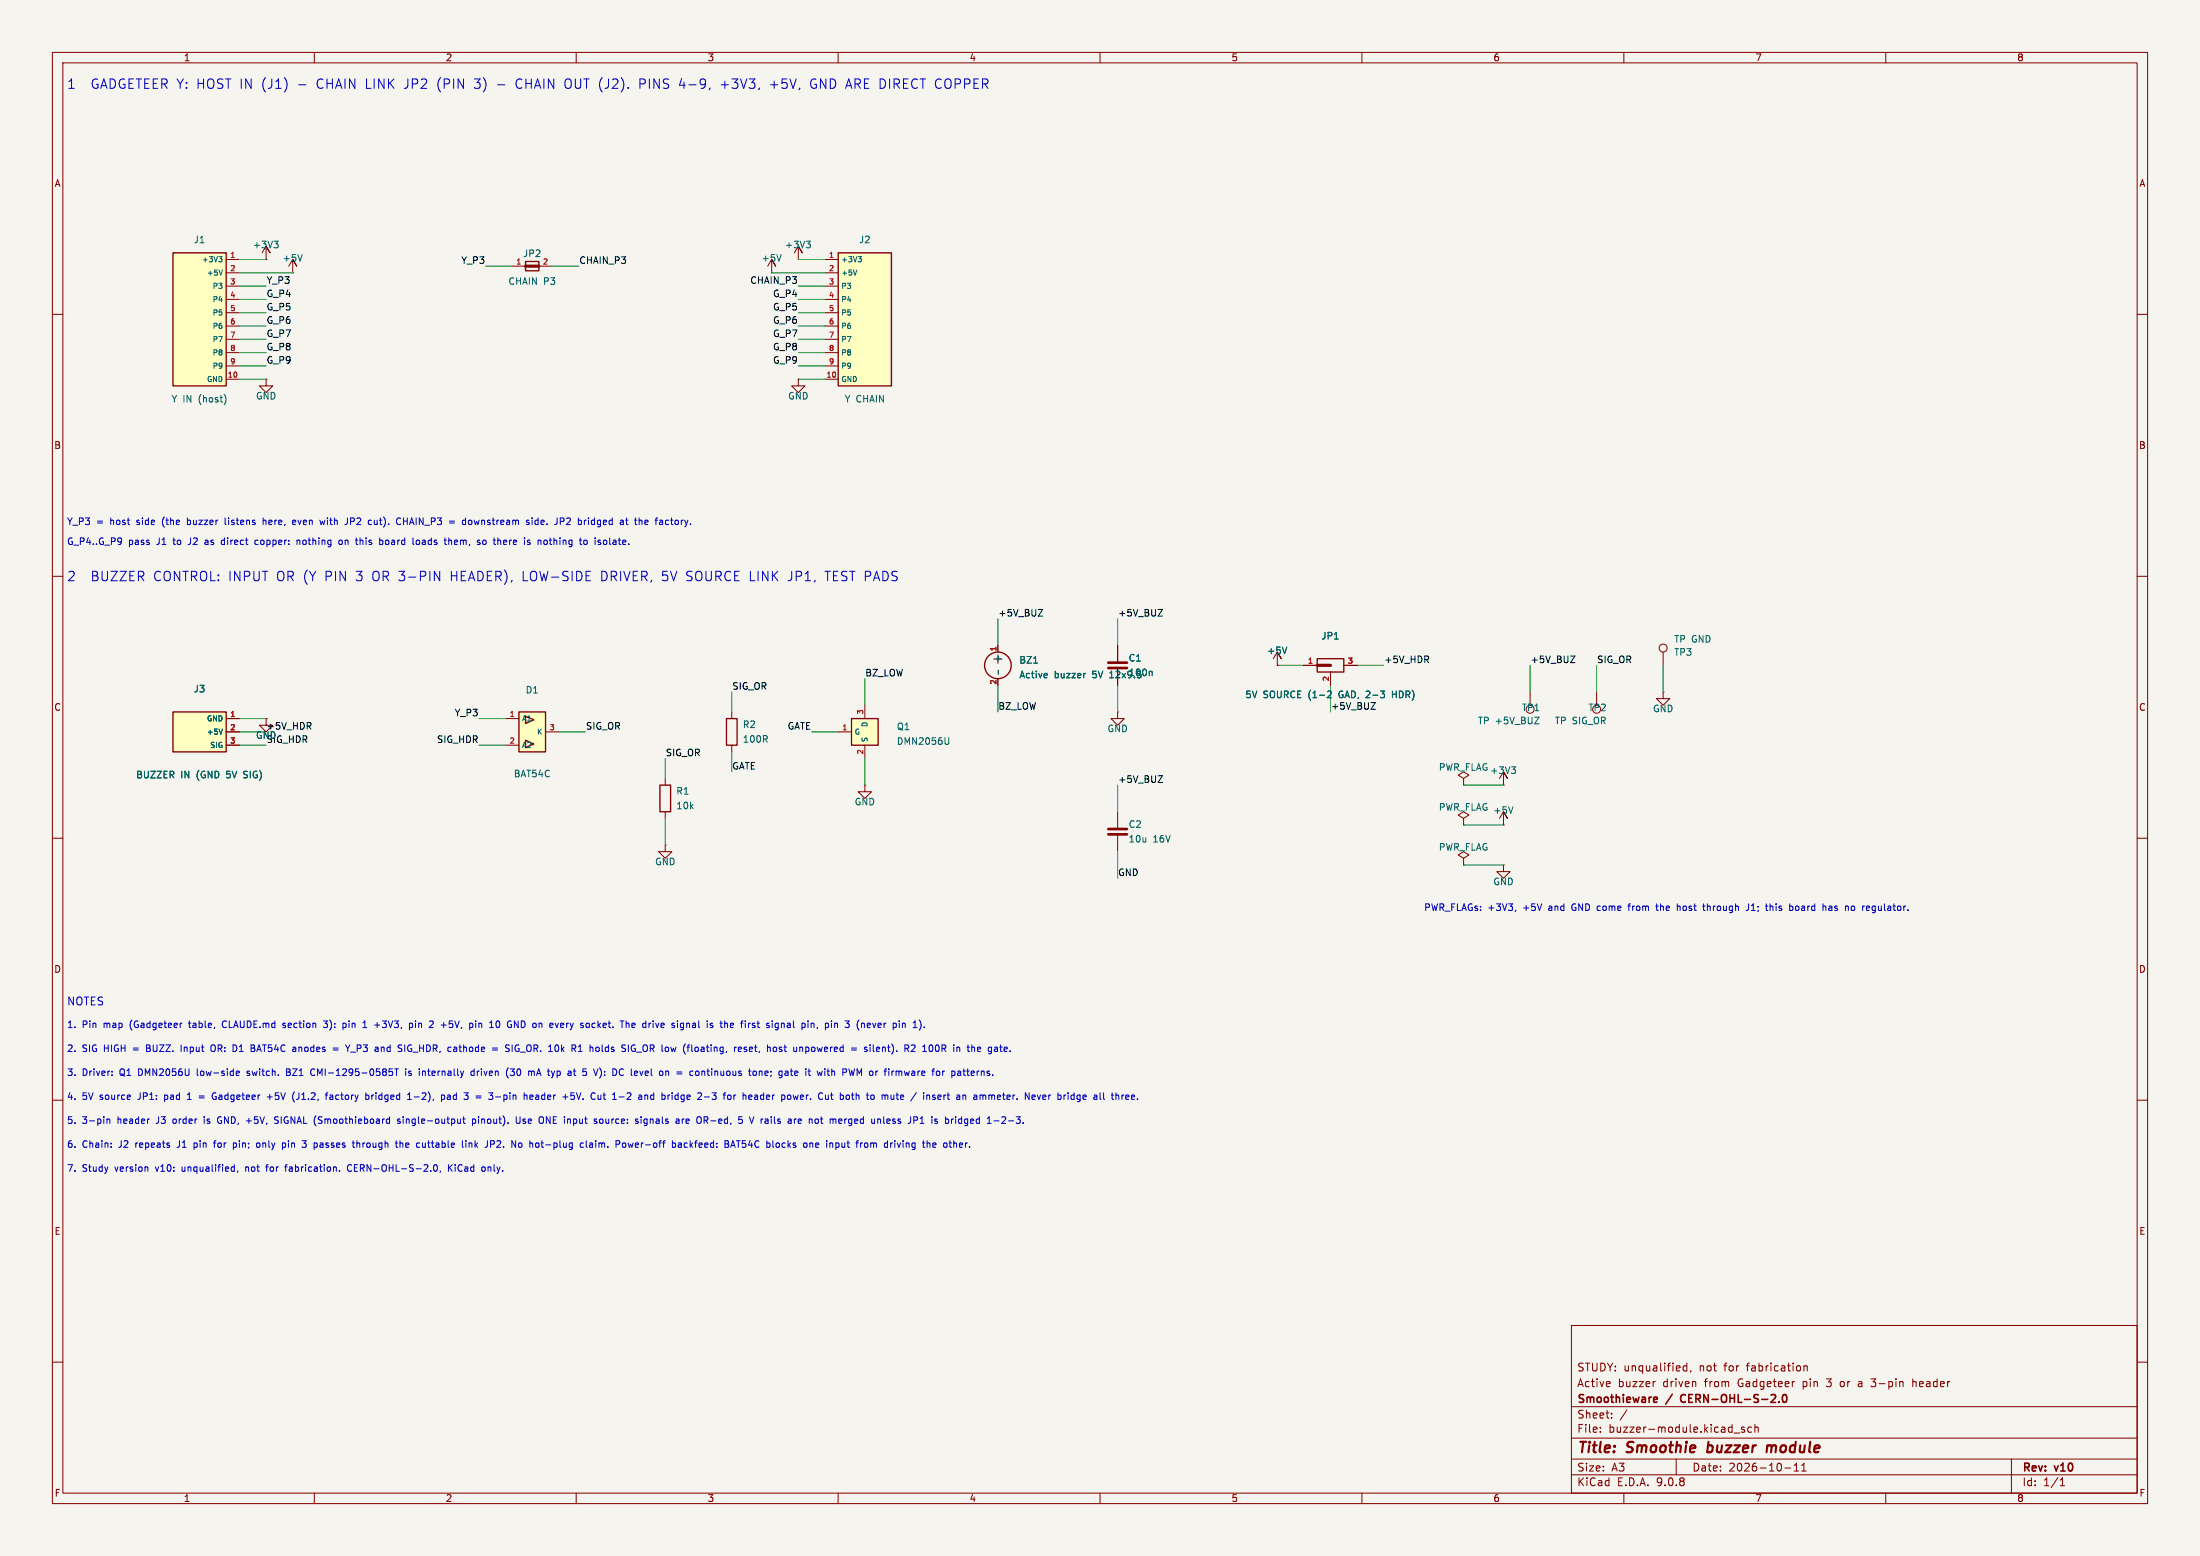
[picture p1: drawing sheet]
<svg xmlns="http://www.w3.org/2000/svg" width="420mm" height="297mm" viewBox="0 0 420 297" stroke-linecap="round" stroke-linejoin="round" font-family="sans-serif">
<path d="M0 0h420v297h-420z" fill="#f5f4ef" stroke="#f5f4ef" stroke-width=".19"/>
<g fill="none" stroke="#840000" stroke-width=".19">
<path d="M10 10h400v277h-400zM12 12h396v273h-396zM60 10v2M110 10v2M160 10v2M210 10v2M260 10v2M310 10v2M360 10v2M146.6 50.8l.7-1.3 .8 1.3-.8-1.3v2.6M147.3 52.1h.1M10 60h2"/>
<path d="M50.8 72.4v1.3h1.3l-1.3 1.2-1.3-1.2h1.3M50.8 72.4h.1M152.4 72.4v1.3h1.3l-1.3 1.2-1.3-1.2h1.3M152.4 72.4h.1M408 60h2M10 110h2M408 110h2M213.4 123.2v3.3M213.4 127.5v3.3M10 160h2M408 160h2M10 210h2"/>
<path d="M408 210h2M300 253h108v32h-108zM10 260h2M300 278.5h108M300 274.5h108M300 268.5h108M305.5 273.2v.2M305.5 272.5v.1M307.3 263.8l.1 .2-.7 .2M307.7 270.5v.2M307.7 269.8v.1M310.6 269.1l-1.3 1.9"/>
<path d="M316 263.7l-.3 .1M320 278.5v3M322 260.2v1.5M322 260.8l-.4-.1-.3 .3 .1 .6h.6M322.8 261.6l-.1 .3M331 273.5h1.2M333 272.5l-.3-.1-.3 .2 .1 .2 .5 .2v.3h-.6M334.4 272.5l-.5-.1-.2 .3 .1 .6h.6M335 272.5l.2-.1 .4 .1 .1 .9M335 271.9v1.5M342.5 279.7l.4-.4v1.5M343.9 279.7l.5-.4v1.5"/>
<path d="M344.4 260.7v1M344.4 260.8l.2-.1 .3 .1 .1 .9M351.4 263.8v.7M355.2 263.7l-.4 .1M355.3 264.1h-.4a.29 .29 0 0 0-.2 .3 .29 .29 0 0 0 .2 .3h.4M357.2 263.2h.9l-.5 .6h.2M357.4 264.7h.4M365.2 263.2v1.5M365.7 263.8l-.3-.1-.2 .1M384 278.5v6.5M408 260h2M60 285v2"/>
<path d="M110 285v2M160 285v2M210 285v2M260 285v2M300 281.5h108M310 285v2M340.7 280.2h1.2M342.5 280.8h.9M343.9 280.8h.9M360 285v2M393.3 283.6h.9M393.3 282.5l.4-.4v1.5"/>
</g>
<path d="M325.9 277.1l.2 .1M326.2 275.2l-.3 2M337.4 275.9l-.2 1.3M338.2 276a.57 .57 0 0 0-.8 .1M338.2 276.2l-.1 1" fill="none" stroke="#840000" stroke-width=".4"/>
<path d="M315.9 266.7l.4 .1 .1 .2-.7 .2M316.3 267.6l-.4 .1M321 266.4l-.2 .4 .2 .7M338 267.7h1M338.9 266.3v.5M339.6 267.5v.2M340.4 266.3l.2-.1a.8 .8 0 0 1 .5 .7 .8 .8 0 0 1-.5 .8l-.2-.2-.1-.4z" fill="none" stroke="#840000" stroke-width=".3"/>
<path d="M211.6 126.5h3.5M211.6 127.5h3.5" fill="none" stroke="#840000" stroke-width=".51"/>
<path d="M149.1 48.6l-.4 1.2M219.8 128.1l.1 .2v.7" fill="none" stroke="#006464" stroke-width=".19"/>
<path d="M33 135.9h10.2v7.6h-10.2z" fill="#ffffc2"/>
<path d="M33 135.9h10.2v7.6h-10.2z" fill="none" stroke="#840000" stroke-width=".25"/>
<path d="M43.2 137.2h2.5M43.2 139.7h2.5M50.8 137.2v1.2h1.3l-1.3 1.3-1.3-1.3h1.3M50.8 137.2h.1M43.2 142.2h2.5" fill="none" stroke="#840000" stroke-width=".19"/>
<path d="M42.5 139.2l-.4 1" fill="none" stroke="#006464" stroke-width=".19"/>
<path d="M99.1 135.9h5v7.6h-5z" fill="#ffffc2"/>
<path d="M99.1 135.9h5v7.6h-5zM100.3 136.7l1.6 .7-1.6 .7zM138.7 137.2h2v5h-2zM100.3 141.3l1.6 .7-1.6 .7zM126 149.9h2v5h-2z" fill="none" stroke="#840000" stroke-width=".25"/>
<path d="M96.5 137.2h2.6M104.1 139.7h2.6M139.7 135.9v1.3M96.5 142.2h2.6M127 148.6v1.3M127 154.9v1.3M139.7 142.2v1.3M165.1 149.9v1.2h1.3l-1.3 1.3-1.3-1.3h1.3M165.1 149.9h.1M127 161.3v1.3h1.3l-1.3 1.2-1.3-1.2h1.3M127 161.3h.1" fill="none" stroke="#840000" stroke-width=".19"/>
<path d="M162.6 137.2h5v5h-5z" fill="#ffffc2"/>
<path d="M162.6 137.2h5v5h-5z" fill="none" stroke="#840000" stroke-width=".25"/>
<path d="M160 139.7h2.6M165.1 134.6v2.6M213.4 135.9v1.3h1.2l-1.2 1.2-1.3-1.2h1.3M213.4 135.9h.1M165.1 142.2v2.6M213.4 154.9v3.3M213.4 159.3v3.3" fill="none" stroke="#840000" stroke-width=".19"/>
<path d="M181.1 140.8v1l-.1 .2-.4 .1" fill="none" stroke="#006464" stroke-width=".19"/>
<path d="M211.6 158.2h3.5M211.6 159.3h3.5" fill="none" stroke="#840000" stroke-width=".51"/>
<path d="M33 48.3h10.2v25.4h-10.2z" fill="#ffffc2"/>
<g fill="none" stroke="#840000" stroke-width=".25">
<path d="M33 48.3h10.2v25.4h-10.2zM100.3 49.9h2.6v1.8h-2.6zM251.5 125.7h5v2.6h-5z"/>
<circle cx="190.5" cy="127" r="2.54"/>
</g>
<g fill="none" stroke="#840000" stroke-width=".19">
<path d="M43.2 49.5h2.5M43.2 52.1h2.5M43.2 54.6h2.5M43.2 57.2h2.5M43.2 59.7h2.5M50 48.3l.8-1.3 .8 1.3-.8-1.3v2.5M50.8 49.5h.1M55.1 50.8l.8-1.3 .7 1.3-.7-1.3v2.6M55.9 52.1h.1M97.8 50.8h2.5M102.9 50.8h2.5M151.6 48.3l.8-1.3 .8 1.3-.8-1.3v2.5"/>
<path d="M152.4 49.5h.1M43.2 62.2h2.5M43.2 64.8h2.5M43.2 67.3h2.5M43.2 69.9h2.5M43.2 72.4h2.5M190.5 123.2v1.3M190.5 129.5v1.3M243.1 125.7l.7-1.2 .8 1.2-.8-1.2v2.5M243.8 127h.1M248.9 127h2.6M254 128.3v2.5"/>
<path d="M256.5 127h2.6M292.1 132.1v2.5M304.8 132.1v2.5M317.5 132.1v1.3h1.3l-1.3 1.2-1.3-1.2h1.3M317.5 132.1h.1M317.5 124.5v2.5M279.4 156.2l1-.6-1-.7-1 .7 1 .6v1.3M279.4 157.5h.1M279.4 148.6l1-.6-1-.7-1 .7 1 .6v1.3M279.4 149.9h.1M286.3 156.2l.7-1.3 .8 1.3-.8-1.3v2.6M286.3 148.6l.7-1.3 .8 1.3-.8-1.3v2.6"/>
<path d="M287 157.5h.1M287 149.9h.1M279.4 163.8l1-.6-1-.6-1 .6 1 .6v1.3M279.4 165.1h.1M287 165.1v1.3h1.3l-1.3 1.2-1.3-1.2h1.3M287 165.1h.1"/>
<circle cx="317.5" cy="123.7" r=".76"/>
</g>
<g fill="none" stroke="#006464" stroke-width=".19">
<path d="M41.8 49h.6l-.4 .4 .3 .1 .1 .3-.2 .2h-.3M42.5 51.5l-.4 1M52.3 46h.8l-.4 .5M52.9 46.5l.2 .3v.3l-.2 .2M57.7 48.6l-.4 1.2M153.9 46h.8l-.4 .5M154.5 46.5l.2 .3v.3l-.2 .2M43 75.7l.1 .4-.1 .8M190.6 127.9v.8M197.3 126.6h.8M199.9 128.6v.2l-.6 .2M207.1 128.5h.2"/>
<path d="M245.7 123.5l-.5 1.3M253.5 132l.4-.1 .3 .4-.8 .9h.8M265.8 131.9v1.3M265.8 132.5h.7M293 136.9h.8l-.8 1.3h.8M288.5 146.4h.8l-.4 .5M288.8 154l-.4 1.3M289.1 146.9l.2 .2v.3l-.2 .2"/>
</g>
<path d="M189.7 125.8h1.6M190.5 125v1.6" fill="none" stroke="#840000" stroke-width=".2"/>
<path d="M100.3 50.8h2.6M251.5 127h2.5" fill="none" stroke="#840000" stroke-width=".6"/>
<path d="M160 48.3h10.2v25.4h-10.2z" fill="#ffffc2"/>
<path d="M160 48.3h10.2v25.4h-10.2z" fill="none" stroke="#840000" stroke-width=".25"/>
<g fill="none" stroke="#840000" stroke-width=".19">
<path d="M157.5 49.5h2.5M157.5 52.1h2.5M157.5 54.6h2.5M157.5 57.2h2.5M157.5 59.7h2.5M157.5 62.2h2.5M157.5 64.8h2.5M157.5 67.3h2.5M157.5 69.9h2.5M157.5 72.4h2.5M43.2 137.2h2.5M43.2 139.7h2.5"/>
<path d="M50.8 137.2h.1M190.5 123.2v1.3M190.5 129.5v1.3M213.4 123.2v3.3M213.4 127.5v3.3M243.8 127h.1M248.9 127h2.6M254 128.3v2.5M256.5 127h2.6M43.2 142.2h2.5"/>
</g>
<g fill="none" stroke="#006464" stroke-width=".19">
<path d="M163.6 51.5l-.4 1M163.8 49h.6l-.3 .4M164.2 49.4l.2 .2v.2l-.2 .2M42.5 139.2l-.4 1M190.6 127.9v.8M197.3 126.6h.8M199.9 128.6v.2l-.6 .2M207.1 128.5h.2M219.8 128.1l.1 .2v.7M245.7 123.5l-.5 1.3M253.5 132l.4-.1 .3 .4-.8 .9h.8M265.8 131.9v1.3"/>
<path d="M265.8 132.5h.7"/>
</g>
<path d="M198.2 116.3h.9l-.9 1.3h.9M221.1 116.3h.8l-.8 1.3h.8M58.9 138.6l.5 .6M59.3 138v.5M262.6 134.1l-.9 1.3h.9M272.3 125.9l.4 .6M272.7 125.3v.5M299.8 125.2h.9l-.9 1.3h.9M221.1 148.1h.8l-.8 1.2h.8" fill="none" stroke="#0f0f0f" stroke-width=".19"/>
<g fill="none" stroke="#009600" stroke-width=".19">
<path d="M45.7 52.1h10.2M45.7 49.5h5.1M45.7 59.7h5.1M45.7 57.2h5.1M45.7 54.6h5.1M92.7 50.8h5.1M105.4 50.8h5.1M147.3 52.1h10.2M152.4 49.5h5.1M152.4 59.7h5.1M152.4 57.2h5.1M152.4 54.6h5.1"/>
<path d="M45.7 62.2h5.1M45.7 64.8h5.1M45.7 72.4h5.1M45.7 67.3h5.1M45.7 69.9h5.1M152.4 62.2h5.1M152.4 64.8h5.1M152.4 72.4h5.1M152.4 67.3h5.1M152.4 69.9h5.1M190.5 118.1v5.1M213.4 118.1v5.1"/>
<path d="M45.7 139.7h5.1M45.7 137.2h5.1M91.4 137.2h5.1M106.7 139.7h5.1M139.7 132.1v3.8M154.9 139.7h5.1M165.1 129.5v5.1M190.5 130.8v5.1M213.4 130.8v5.1M243.8 127h5.1M254 130.8v5.1M259.1 127h5.1"/>
<path d="M292.1 127v5.1M304.8 127v5.1M317.5 127v5.1M45.7 142.2h5.1M91.4 142.2h5.1M127 144.8v3.8M127 156.2v5.1M139.7 143.5v3.8M165.1 144.8v5.1M213.4 149.9v5M279.4 157.5h7.6M279.4 149.9h7.6"/>
<path d="M213.4 162.6v5M279.4 165.1h7.6"/>
</g>
<g fill="none" stroke="#0000c2" stroke-width=".19">
<path d="M90.5 15.1h1.2M90.5 16.7l.1 .1M98.7 15.3l-.2 .5 .2 .8M122.2 16h.7M122.9 15.1h-.7v1.8M130.1 15l-.4 1.3h1.1M137.7 16.2h1.4M147.1 16.2h1.4M155.5 16.1h.4M155.6 15.1a.9 .9 0 0 0-.9 .8 .9 .9 0 0 0 .8 1l.3-.1M35.8 98.9v1.2M35.9 99.3h-.1"/>
<path d="M43 98.9v1.1l.2 .1M50.2 98.9v1.2M50.2 99.4l.4-.1 .2 .2M55.9 99.7l.6-.1-.1-.3h-.4l-.1 .2v.6h.5M62 99.3l-.2 .8-.3-.6-.2 .6M66.3 98.9v.9l-.2 .3M66.9 99.5h.5M67.4 98.9h-.5v1.2M71.5 99.3v.7l.3 .1M75.9 98.9l.6 .1M77 98.9v1.2M77 99.5h.8"/>
<path d="M88.9 98.9v1.2M89.5 99.3h.3l.3 .2-.1 .5-.2 .1h-.3M100.9 99.7l.1 .2-.1 .2M100.9 99.3h.1M101.6 98.9v.1M101.6 99.3v.8M102.7 99.3h-.3l-.3 .2 .1 .6h.5M107 98.9h.4l.3 .2-.1 .4h-.6M108.4 98.9l-.2 .1M108.8 99.4l-.7 .7h.8M112.9 99.4v.6M119.4 99.3h.5"/>
<path d="M121.1 99.3h.5M128 99.3h.5M128.2 98.9v1.1l.2 .1M35.8 100.1h.1M39.3 103.5l-.2 .1 .2 .3M39.3 103.1l-.1 .1M42.7 103.1l-.3 .1-.1 .1v.5l.4 .1M49.3 103.2l-.4-.1-.2 .2 .1 .6h.5M56.7 103.2l.2-.1 .3 .1v.7M56.7 103.1v.8M64.7 103.2l.2-.1 .4 .1 .1 .5-.2 .2h-.3l-.2-.1zM68 102.7v1.1"/>
<path d="M68.7 102.7v1.2M69.1 103.1l-.4 .1M72.9 103.1l.2 .2v.4l-.2 .2M73.8 103.1l-.2 .2v.4l.2 .2M76.5 100l-.6 .1M79.5 103.2l.2-.1 .3 .1 .1 .5-.1 .2h-.3l-.2-.1zM82.9 109l1 1.8v-1.8M85.7 103.2l.2-.1 .3 .1v.7M85.7 102.7v1.2M92.2 103.2l.2-.1 .3 .1 .1 .5-.1 .2h-.3l-.2-.1zM94.3 102.7v1.1M95 102.7v1.2"/>
<path d="M96.6 103.1l-.5 .2 .1 .6h.4M96.7 103.4l-.6 .1M104.8 103.1h.5M105 102.7v1.1l.3 .1M112 103.2v.6M115.3 109h-.4v1.8h.4M116.4 102.7v1.1l.2 .1M119.8 100.1h.1M151.1 110.6l-.5 .2M157.5 109h1M158 109v1.8M289.4 173.7l-.2 .3"/>
<path d="M310.8 172.9h.4M311.2 172.5l-.3 .2v1.1M316.1 172.9h.5M316.3 172.5v1.1l.3 .2M320.3 173h.4v.8M325 172.9h.5M325.3 173.7l.2 .1M325.9 172.5v1.3M326.1 172.9l-.2 .2M333.8 172.5l-.1 1.1-.4 .2M334.4 173.8h.7M334.6 172.7l-.2 .2"/>
<path d="M337.9 173.1l.4-.2 .2 .2M337.9 172.5v1.3M343.3 173l-.3-.1-.2 .3v.5l.2 .1 .3-.1M349.2 173h.5v.8M349.7 173.2l-.4 .1-.2 .2 .2 .3 .4-.1M353.6 172.9l.3 .1 .2 .2-.1 .5-.4 .1M357.5 174.2h.3M357.9 172.9l-.4 .1-.1 .2 .1 .5 .4 .1M34.6 199.4v1.3M34.8 195.3l-.3 .1M40.8 199.4a.43 .43 0 0 0-.5 .5v.4a.43 .43 0 0 0 .5 .4M42.7 194.9l-.3 .5 .3 .7"/>
<path d="M47.9 199.4l.6 .2 .1 .2-.2 .3M54 196.1h.3M54.3 195.3l-.3 .2v.2h.3M56.3 199.9l.2 .2v.6M61.7 196l.2 .1h.5M61.7 194.9h.8l-.4 .5h.3M65.5 195.4l.3-.1 .3 .2-.1 .6h-.5M65.5 195.3v1.3M66 199.4l.4 .7 .4-.7M69.3 196.1h.7M69.5 195.1l.1-.2v1.2M71.5 195.7h1"/>
<path d="M73.2 199.9h-.3M77.3 199.4v1.3M78.2 195.4l.3-.1 .3 .2-.1 .6h-.5M79.3 194.9v.1M79.3 195.3v.8M85.7 196l.2 .1M86.4 194.9h-.6l-.1 .6 .2-.1M87 199.9l.2 .2v.6M90.8 194.9v.1M90.8 195.3v.8M91.4 195.3v.8M91.6 195.3l-.2 .1"/>
<path d="M94.9 194.9h.1a.68 .68 0 0 1 .4 .6 .68 .68 0 0 1-.4 .6h-.1M97.2 199.5h-.6v.4M97.8 199.4v1.3M98.2 194.9l.7 1.2v-1.2M98.9 199.4a.61 .61 0 0 0-.6 .7 .61 .61 0 0 0 .7 .6M107.2 195.3l.4 .1v.2l-.6 .1M107.2 199.4v1.3M107.6 196.1h-.4M107.7 199.9l-.5 .5M113.1 195.4h.5M113.1 196.1h.5M115.6 200v.6"/>
<path d="M120.6 195.7l.6-.1v-.2l-.4-.1-.2 .2 .1 .6h.5M120.7 199.5h.5M131.1 195.4l.2-.1 .3 .1v.7M131.1 195.3v.8M134.2 199.9h-.3M137.4 195.3h.5M137.6 194.9v1.1l.3 .1M138.3 194.9v1.2M138.8 195.4l-.3-.1-.2 .1M141.4 195.3h.5M142.5 199.9h-.3l-.2 .2 .1 .1 .4 .2v.3h-.5M149.7 199.9h.4"/>
<path d="M149.7 195.4v.7M149.8 199.4v1.1l.3 .2M150.3 195.4h.5M150.7 195.7h-.3l-.1 .1v.3h.4M155 200l.2-.1 .3 .1 .1 .5-.1 .2h-.3l-.2-.1zM157.6 195.3v1.3M157.6 196.1h.1M157.7 195.3l-.1 .1M161.3 194.9h.8l-.4 .5 .4 .1v.5l-.2 .1h-.5M165.4 199.9h.1M165.6 195.4l.4-.1 .2 .3-.6 .1M165.6 196.1h.5"/>
<path d="M166.1 199.4v.2M166.1 199.9v.8M166.7 199.4v1.1l.2 .2M168.8 195.3v.8M168.8 195.4v.1M168.9 199.9l.1 .8M169.4 199.9h.5M174.3 196.1h.8M175.5 194.7a1.46 1.46 0 0 1 0 1.9M176.1 199.8l.4-.4v1.3M177.7 199.4a.79 .79 0 0 0 0 1.3M190.2 199.9h-.3"/>
<path d="M20.4 213.6v.8M20.4 213.7l.2-.1h.3l.1 .8M21.2 218.9v.1M21.2 218.2v.1M21.4 205.2v.1M21.4 204.5v.1M35.8 209.9h.7M36 208.8l-.2 .2M37.1 218.2v1.2M37.1 218.9l.1 .1M37.2 218.2h-.1M38 209.2h1"/>
<path d="M38 209.6h1M39 213.2v.1M39 213.6v.8M40.7 218.2h.5M41 209.3h.3M41.1 208.6a.61 .61 0 0 0-.6 .7 .61 .61 0 0 0 .7 .5M41.2 217.7l-.3 .2v1.1M41.9 213.2a.68 .68 0 0 0-.4 .6 .68 .68 0 0 0 .4 .6M44.5 218.2h.4l.2 .1M44.5 218.2v1.2M45.1 218.9l-.2 .1-.4-.1M45.1 205.1l.2 .2 .3-.1"/>
<path d="M45.1 204.6l.2-.2 .4 .2v.1l-.6 .2M47.2 205.2l.1 .1M47.3 204.4l-.1 .2 .1 .3M47.9 200.1h.5M48.4 200.1l.3 .2-.1 .3-.7 .1M49 218.3l.2-.1 .4 .1v.5l-.1 .1-.3 .1-.2-.1zM51 209.4h1M51.5 208.9v1M53.1 213.2h-.4l-.2 .1v.3l.5 .3 .1 .3-.2 .2h-.5M54 218.2h.4l.1 .2v.5l-.5 .1M54.7 204.6h.4M55.1 204h-.4v1.3h.5"/>
<path d="M56 210l.2 .3M56.2 208.4l-.2 .4M56.5 200.7h-.2M56.5 200.2h-.2M56.9 209.8l-.3 .1M57.7 217.7h.8l-.5 .5 .4 .1 .1 .5-.3 .2h-.3M59.9 204a.64 .64 0 0 0-.6 .7 .64 .64 0 0 0 .6 .6M61.5 218.2h-.4M61.5 218.5h-.3l-.1 .2v.2l.4 .1M62.1 209h.5M62.6 208.6l-.3 .2v1.1M63.4 209l-.4 .1"/>
<path d="M63.4 209.4h-.3l-.2 .2 .1 .2 .4 .1M63.6 200.1h1M63.6 200.4h1M66.9 200.8h1M67.4 217.7v1.1M68.1 218.3l.2-.1h.3l.1 .8M68.1 217.7v1.3M69.8 209.1l.4-.1 .2 .3-.1 .5h-.5M69.8 208.6v1.3M71 209v.9M71.2 209l-.2 .3M74.3 204.6l.4-.1 .3 .2-.2 .5h-.5"/>
<path d="M74.3 204h.6M75.3 204h.8M75.7 204v1.3M76.4 218.3l.1-.1h.3l.1 .8M76.4 217.7v1.3M76.4 213.6h-.3l-.2 .2v.1l.5 .2v.3h-.5M77 213.2v.1M77 213.6v.8M77.4 204v.1M77.4 204.4v.9M77.8 209.9h.7M78 205.2l.4 .1"/>
<path d="M78.1 208.8l.1-.2v1.3M78.2 204.4l-.2 .2 .2 .3M79.1 209.4h.9M80.7 204.4v.9M81 204.4l-.3 .2M81.2 218.9l-.4 .1M81.2 218.2v.8M84.3 209.1l.3-.1 .3 .3-.1 .5h-.5M84.3 209v1.3M85.4 209.1h.5l.1 .8M86 209.3l-.4 .1-.2 .2 .2 .3 .4-.1M87.2 200.7h-.1"/>
<path d="M87.2 200.2h-.1M88.3 213.6h.5M88.5 213.2v1.1l.3 .1M88.9 217.7v.2M88.9 218.2v.8M89.5 218.3l.2-.1h.3l.1 .8M89.5 218.2v.8M90.2 213.6h.4l.2 .2-.1 .6h-.5M90.2 213.6v1.3M90.5 204.5l-.4-.1-.2 .3 .1 .5h.5M90.5 204v1.3M91.4 213.2v.1"/>
<path d="M91.4 213.6v.8M93.3 208.6h.8l-.4 .5M94 200.1h1M94 200.4h1M94.1 217.7l.3 .3-.1 .3-.2 .1M94.6 209.4h1M95 217.7l-.1 .2M95.5 218.3l-.7 .7h.8M96.9 205.5l.1 .3M97 203.8l-.1 .3M97.4 205.2l.2 .1 .5-.1M97.4 204h.8l-.4 .5 .3 .1"/>
<path d="M98.6 213.2v1l.2 .2h.4l.1-.2v-1M98.9 200.2h.2M99.5 218.2l.1 .2-.1 .5M99.8 214.4h.4M100.2 213.6l-.4 .2 .1 .1 .3 .1M101.2 209.4l.6-.1-.1-.2-.4-.1-.1 .2v.6h.5M101.5 204.5h.4l.1 .8M102.7 209l-.4 .1M102.7 209.4h-.3l-.2 .2 .1 .2 .4 .1M102.8 204l-.4 1.3M103.3 218.2h.5M103.5 218.9l.3 .1"/>
<path d="M104.3 214.4v-1.2l.7 1.2M107.3 200.2l.4 .5M109 208.6h.6M109.1 209.1h.3l.3 .2-.1 .5-.5 .1M109.4 204.4h.5M109.8 205.3h.1M110 208.6l.5 1.3M111.3 218.2h.1M111.4 218.9l-.1 .1M111.9 217.7v1.1l.2 .2M112.6 218.2h.5v.8M113.1 218.5h-.4l-.2 .2 .2 .3 .4-.1"/>
<path d="M113.3 204l.4 1.3M113.7 217.7v.2M113.7 218.2v.8M114.5 203.8v.1M114.6 213.6h.3l.2 .2-.1 .6h-.4M114.9 200.5l.2 .2M115.1 209h.5M115.3 208.6v1.1l.3 .2M119.4 218.2l.1 .2-.1 .5M119.9 218.2l.2 .8 .3-.6 .2 .6 .3-.8M120.3 208.7l-.4-.1-.2 .1M120.4 209.1l-.7 .8h.7"/>
<path d="M121.1 200.2h.2v.4l-.6 .1M121.5 200.8h1M122.4 213.2v.1M123.5 213.6h-.3l-.3 .2 .1 .6h.5M123.5 213.6v1l-.2 .3-.3-.1M124.8 209.1l-.4-.1-.2 .3 .1 .5h.5M124.8 208.6v1.3M129.1 209l.4 .1M129.5 209.8l-.4 .1M129.5 208.6v1.3M129.5 218.2h.5l.1 .8M130.1 218.5h-.5l-.1 .2 .1 .3 .5-.1"/>
<path d="M130.6 213.6l-.4 .2M131 214l.6-.1-.1-.3h-.3l-.2 .2v.6h.5M131.2 218.2h-.4l-.2 .2 .1 .5h.5M131.8 205.2h.5M131.8 204.5h.5M133.1 213.3l.2-.1 .5 .1M134.3 200.2h-.3l-.2 .2 .1 .3h.4M134.4 204.4l.1 .2v.7M135 204.4h.4M135.1 213.3l-.7-.1v1.2M135.7 213.9h1M135.9 208.6h.8l-.4 .5 .4 .1v.5l-.2 .2-.6-.2"/>
<path d="M140.6 217.7h.7M140.9 217.7v1.3M141.7 218.9l.5 .1M141.9 208.6v1.3M142.2 209l-.3 .1M142.3 217.7h-.6v.6l.5-.1M143.1 213.2l.4 1.2 .4-1.2M143.1 200.3l.6-.1-.1-.3h-.4l-.1 .2v.6h.5M144.9 204.6l.2-.2 .3 .1 .1 .8M144.9 204.4v.9M145.3 209.8h.5M145.3 209.1h.5"/>
<path d="M145.8 208.6v1.3M146 214.3l.2 .1h.3M146.5 213.6h-.4M146.5 213.9h-.3l-.2 .2M146.6 204.5l-.4-.1-.2 .2 .1 .6h.5M146.6 204.7l-.6 .2M149.5 218.2h.4M149.9 218.9l-.4 .1M151.7 204.9l.6-.2v-.2l-.4-.1-.2 .2 .1 .6h.5M152.8 209.4l.6-.1-.1-.2-.3-.1-.2 .2 .1 .6h.4M152.9 213.6l.1 .3-.6 .1M156.1 218.2l.2 .3-.6 .1"/>
<path d="M156.2 218.9l-.1 .1M156.8 213.2v1.1M157 208.7l-.3-.1-.3 .2M157.5 204v.1M157.5 204.4v.9M157.8 217.7v.2M158.7 208.6v1.1M160.4 209.8h.5M160.4 209.1h.5M160.4 208.6v1.3M161.7 218.2h.5M161.9 217.7v1.1l.2 .2"/>
<path d="M162.1 214.8h.4M162.5 213.6h-.4l-.1 .2 .1 .5 .4 .1M164 204.9l.5-.9v1.3M165.4 200.3l.2 .2-.2 .2M166.8 218.2h.5v.8M169.4 213.6h.3l.2 .3-.6 .1M169.4 214.4h.5M170.1 209v.7l.4 .2M170.4 214.4h.4M170.8 213.6l-.4 .2 .1 .1 .3 .1M173 218.2v.8M173.5 218.2h-.3l-.2 .1"/>
<path d="M173.6 204.4l-.2 .9-.3-.6M176.1 200.7h.8M179.5 209l-.5 .2 .1 .6 .4 .1M179.7 209.3l-.7 .1M180.2 218.3l.2-.1 .3 .1 .1 .5-.1 .1-.3 .1-.2-.1zM180.8 209h.5M181 209.8l.3 .1M181.7 204.5l.4-.1 .2 .3-.1 .5h-.5M181.7 204.4v1.3M182 213.6l-.4 .2M182.4 213.2v.1M182.4 213.6v.8"/>
<path d="M183 204.4l-.1 .1M183 204.8l-.2 .2 .2 .3M184.5 218.2h.2M185.1 218.9v.1M186.5 204.4v.9M186.6 200.3l.6-.1v-.3h-.4l-.2 .2 .1 .6h.5M186.9 204.4l-.4 .3M187.3 209l.3 .2M187.6 209.2l.2-.2 .3 .1 .1 .8M187.6 209.2v.7M190.3 200.2h-.3l-.2 .2 .1 .3h.4M191.4 209h.5"/>
<path d="M191.6 208.6v1.1l.3 .2M192.5 213.9h1M200.6 209l-.3 .1M214.5 209l-.2 .1M215.5 209.1l-.4-.1-.2 .2 .1 .6h.5M215.5 209.3l-.6 .1M44.6 222.7l.1 .1M44.7 222.3v1.3M44.7 223.5l-.1 .1M45.4 223.5l-.1 .3M46.9 222.7v.9M47.1 222.7l-.2 .2"/>
<path d="M50.7 222.7h.5M51.2 222.3l-.3 .2v1.1M54.3 222.7h.5M54.8 222.3l-.3 .2v1.1M64.8 223.5v.1M67.1 222.4a.6 .6 0 0 0-.8 .5 .6 .6 0 0 0 .6 .7l.2-.1M82.9 222.4l.2-.1a.68 .68 0 0 1 .4 .6 .68 .68 0 0 1-.4 .7l-.3-.5zM84.1 223.5l-.1 .3M85.6 222.3v1.3M85.8 222.9l.5 .7M86.3 222.3l-.7 .7M92.2 222.7l.3 .1 .1 .2v.5l-.4 .1"/>
</g>
<g font-size="2.8" fill="#840000">
<text x="301" y="277.9">Title:</text>
<text x="310.6" y="277.9">Smoothie</text>
<text x="326.8" y="277.9">buzzer</text>
<text x="338.9" y="277.9">module</text>
</g>
<g font-size="2.5" fill="#0000c2">
<text x="12.7" y="17.2">1</text>
<text x="17.4" y="17.2">GADGETEER Y: HOST IN (J1)</text>
<text x="57.2" y="17.2">-</text>
<text x="60.9" y="17.2">CHAIN LINK</text>
<text x="77.8" y="17.2">JP2</text>
<text x="84.1" y="17.2">(PIN</text>
<text x="91.4" y="17.2">3)</text>
<text x="95.7" y="17.2">-</text>
<text x="99.4" y="17.2">CHAIN OUT (J2).</text>
<text x="123.3" y="17.2">PINS</text>
<text x="131" y="17.2">4-9,</text>
<text x="139" y="17.2">+3V3,</text>
<text x="148.5" y="17.2">+5V,</text>
<text x="156.3" y="17.2">GND ARE DIRECT COPPER</text>
<text x="12.7" y="111.2">2</text>
<text x="17.4" y="111.2">BUZZER</text>
<text x="29.4" y="111.2">CONTROL: INPUT OR (Y PIN</text>
<text x="68.4" y="111.2">3</text>
<text x="71.6" y="111.2">OR 3-PIN</text>
<text x="86.7" y="111.2">HEADER),</text>
<text x="100.5" y="111.2">LOW-SIDE</text>
<text x="115.6" y="111.2">DRIVER, 5V SOURCE LINK</text>
<text x="151.8" y="111.2">JP1,</text>
<text x="159" y="111.2">TEST PADS</text>
</g>
<text font-size="2.1" fill="#0000c2" x="12.7" y="192.2">NOTES</text>
<g font-size="2.1" fill="#840000">
<text x="301" y="262">STUDY: unqualified,</text>
<text x="324.4" y="262">not</text>
<text x="329.3" y="262">for</text>
<text x="333.8" y="262">fabrication</text>
<text x="301" y="268.2">Smoothieware</text>
<text x="301" y="265">Active</text>
<text x="308.9" y="265">buzzer</text>
<text x="317.5" y="265">driven</text>
<text x="318.2" y="268.2">/</text>
<text x="321.5" y="268.2">CERN-OHL-S-2.0</text>
<text x="325.6" y="265">from</text>
<text x="332" y="265">Gadgeteer</text>
<text x="344.6" y="265">pin</text>
<text x="349.3" y="265">3</text>
<text x="352" y="265">or</text>
<text x="355.6" y="265">a</text>
<text x="358.3" y="265">3-pin</text>
<text x="366.3" y="265">header</text>
<text x="301" y="273.7">File:</text>
<text x="301" y="271">Sheet:</text>
<text x="307.1" y="273.7">buzzer-module.kicad_sch</text>
<text x="301" y="281.1">Size:</text>
<text x="307.6" y="281.1">A3</text>
<text x="323" y="281.1">Date:</text>
<text x="330" y="281.1">2026-10-11</text>
<text x="386" y="281.3">Rev:</text>
<text x="392.4" y="281.3">v10</text>
<text x="301" y="283.9">KiCad</text>
<text x="308.7" y="283.9">E.D.A.</text>
<text x="316.3" y="283.9">9.0.8</text>
<text x="386" y="283.9">Id:</text>
<text x="390.1" y="283.9">1/1</text>
</g>
<g font-size="1.8" fill="#840000">
<text x="35" y="11.9">1</text>
<text x="85" y="11.9">2</text>
<text x="135" y="11.9">3</text>
<text x="185" y="11.9">4</text>
<text x="235" y="11.9">5</text>
<text x="285" y="11.9">6</text>
<text x="335" y="11.9">7</text>
<text x="385" y="11.9">8</text>
<text x="10.3" y="35.9">A</text>
<text x="408.3" y="35.9">A</text>
<text x="10.3" y="85.9">B</text>
<text x="408.2" y="85.9">B</text>
<text x="10.3" y="135.9">C</text>
<text x="408.2" y="135.9">C</text>
<text x="10.3" y="185.9">D</text>
<text x="408.2" y="185.9">D</text>
<text x="10.3" y="235.9">E</text>
<text x="408.3" y="235.9">E</text>
<text x="10.3" y="285.9">F</text>
<text x="35" y="286.9">1</text>
<text x="85" y="286.9">2</text>
<text x="135" y="286.9">3</text>
<text x="185" y="286.9">4</text>
<text x="235" y="286.9">5</text>
<text x="285" y="286.9">6</text>
<text x="335" y="286.9">7</text>
<text x="385" y="286.9">8</text>
<text x="408.3" y="285.9">F</text>
</g>
<g font-size="1.8" fill="#006464">
<text x="36.9" y="46.6">J1</text>
<text x="48.2" y="47.6">+3V3</text>
<text x="149.8" y="47.6">+3V3</text>
<text x="163.9" y="46.6">J2</text>
<text x="53.8" y="50.1">+5V</text>
<text x="99.8" y="49.3">JP2</text>
<text x="145.3" y="50.1">+5V</text>
<text x="97" y="54.6">CHAIN</text>
<text x="103.8" y="54.6">P3</text>
<text x="32.6" y="77">Y IN</text>
<text x="38" y="77">(host)</text>
<text x="48.8" y="76.5">GND</text>
<text x="150.4" y="76.5">GND</text>
<text x="161.2" y="77">Y CHAIN</text>
<text x="241.8" y="125.1">+5V</text>
<text x="252.2" y="122.3">JP1</text>
<text x="319.5" y="125.4">TP3</text>
<text x="319.5" y="122.9">TP GND</text>
<text x="194.5" y="129.7">Active</text>
<text x="194.5" y="126.9">BZ1</text>
<text x="201.2" y="129.7">buzzer</text>
<text x="208.6" y="129.7">5V</text>
<text x="212.1" y="129.7">12x9.5</text>
<text x="215.4" y="126.5">C1</text>
<text x="215.4" y="129.3">100n</text>
<text x="36.9" y="132.4">J3</text>
<text x="100.3" y="132.6">D1</text>
<text x="237.7" y="133.5">5V</text>
<text x="241.1" y="133.5">SOURCE (1-2</text>
<text x="255.9" y="133.5">GAD, 2-3</text>
<text x="266.4" y="133.5">HDR)</text>
<text x="290.4" y="135.9">TP1</text>
<text x="303.1" y="135.9">TP2</text>
<text x="315.5" y="136.1">GND</text>
<text x="48.8" y="141.2">GND</text>
<text x="141.7" y="139.2">R2</text>
<text x="141.7" y="142">100R</text>
<text x="171.1" y="139.6">Q1</text>
<text x="171.1" y="142.4">DMN2056U</text>
<text x="211.3" y="140">GND</text>
<text x="282" y="138.4">TP +5V_BUZ</text>
<text x="296.7" y="138.4">TP SIG_OR</text>
<text x="25.9" y="148.8">BUZZER</text>
<text x="34.5" y="148.8">IN</text>
<text x="37.6" y="148.8">(GND</text>
<text x="43.5" y="148.8">5V</text>
<text x="47" y="148.8">SIG)</text>
<text x="98" y="148.6">BAT54C</text>
<text x="274.6" y="147.3">PWR_FLAG</text>
<text x="284.4" y="147.9">+3V3</text>
<text x="129" y="151.9">R1</text>
<text x="129" y="154.7">10k</text>
<text x="163.1" y="153.9">GND</text>
<text x="274.6" y="154.9">PWR_FLAG</text>
<text x="285" y="155.5">+5V</text>
<text x="215.4" y="158.2">C2</text>
<text x="215.4" y="161">10u</text>
<text x="220.1" y="161">16V</text>
<text x="125" y="165.4">GND</text>
<text x="274.6" y="162.6">PWR_FLAG</text>
<text x="285" y="169.2">GND</text>
</g>
<g font-size="1.8" fill="#0f0f0f">
<text x="88" y="50.5">Y_P3</text>
<text x="110.5" y="50.5">CHAIN_P3</text>
<text x="50.8" y="54.3">Y_P3</text>
<text x="50.8" y="56.8">G_P4</text>
<text x="50.8" y="59.3">G_P5</text>
<text x="143.1" y="54.3">CHAIN_P3</text>
<text x="147.5" y="56.8">G_P4</text>
<text x="147.5" y="59.3">G_P5</text>
<text x="50.8" y="64.4">G_P7</text>
<text x="50.8" y="61.9">G_P6</text>
<text x="147.5" y="64.4">G_P7</text>
<text x="147.5" y="61.9">G_P6</text>
<text x="50.8" y="69.5">G_P9</text>
<text x="50.8" y="67">G_P8</text>
<text x="147.5" y="67">G_P8</text>
<text x="147.5" y="69.5">G_P9</text>
<text x="190.5" y="117.8">+5V_BUZ</text>
<text x="213.4" y="117.8">+5V_BUZ</text>
<text x="139.7" y="131.7">SIG_OR</text>
<text x="165.1" y="129.2">BZ_LOW</text>
<text x="264.2" y="126.7">+5V_HDR</text>
<text x="292.1" y="126.7">+5V_BUZ</text>
<text x="304.8" y="126.7">SIG_OR</text>
<text x="86.7" y="136.8">Y_P3</text>
<text x="190.5" y="135.5">BZ_LOW</text>
<text x="254" y="135.5">+5V_BUZ</text>
<text x="50.8" y="141.9">SIG_HDR</text>
<text x="50.8" y="139.4">+5V_HDR</text>
<text x="83.3" y="141.9">SIG_HDR</text>
<text x="111.8" y="139.4">SIG_OR</text>
<text x="150.3" y="139.4">GATE</text>
<text x="127" y="144.4">SIG_OR</text>
<text x="139.7" y="147">GATE</text>
<text x="213.4" y="149.5">+5V_BUZ</text>
<text x="213.4" y="167.3">GND</text>
</g>
<g font-size="1.8" fill="#0000c2">
<text x="12.7" y="100.5">Y_P3</text>
<text x="18.4" y="100.5">=</text>
<text x="21.1" y="100.5">host</text>
<text x="26.4" y="100.5">side</text>
<text x="31.4" y="100.5">(the</text>
<text x="36.4" y="100.5">buzzer</text>
<text x="43.8" y="100.5">listens</text>
<text x="51.3" y="100.5">here,</text>
<text x="57.1" y="100.5">even</text>
<text x="62.6" y="100.5">with</text>
<text x="67.6" y="100.5">JP2</text>
<text x="72.2" y="100.5">cut).</text>
<text x="77.8" y="100.5">CHAIN_P3</text>
<text x="88" y="100.5">=</text>
<text x="90.8" y="100.5">downstream</text>
<text x="103.2" y="100.5">side.</text>
<text x="108.8" y="100.5">JP2</text>
<text x="113.5" y="100.5">bridged</text>
<text x="121.7" y="100.5">at</text>
<text x="124.8" y="100.5">the</text>
<text x="128.9" y="100.5">factory.</text>
<text x="12.7" y="104.3">G_P4..G_P9</text>
<text x="24.5" y="104.3">pass</text>
<text x="30" y="104.3">J1</text>
<text x="33.4" y="104.3">to</text>
<text x="36.4" y="104.3">J2</text>
<text x="39.8" y="104.3">as</text>
<text x="43.1" y="104.3">direct</text>
<text x="49.7" y="104.3">copper:</text>
<text x="57.9" y="104.3">nothing</text>
<text x="66.2" y="104.3">on</text>
<text x="69.6" y="104.3">this</text>
<text x="74.3" y="104.3">board</text>
<text x="80.9" y="104.3">loads</text>
<text x="87.2" y="104.3">them,</text>
<text x="93.6" y="104.3">so</text>
<text x="97" y="104.3">there</text>
<text x="103" y="104.3">is</text>
<text x="105.8" y="104.3">nothing</text>
<text x="114" y="104.3">to</text>
<text x="117.1" y="104.3">isolate.</text>
<text x="271.8" y="174.2">PWR_FLAGs: +3V3,</text>
<text x="290.9" y="174.2">+5V</text>
<text x="295.9" y="174.2">and</text>
<text x="300.5" y="174.2">GND come</text>
<text x="311.8" y="174.2">from</text>
<text x="317.3" y="174.2">the</text>
<text x="321.4" y="174.2">host</text>
<text x="326.6" y="174.2">through</text>
<text x="335.1" y="174.2">J1;</text>
<text x="339" y="174.2">this</text>
<text x="343.7" y="174.2">board</text>
<text x="350.3" y="174.2">has</text>
<text x="354.8" y="174.2">no</text>
<text x="358.2" y="174.2">regulator.</text>
<text x="12.7" y="196.5">1.</text>
<text x="15.7" y="196.5">Pin</text>
<text x="19.9" y="196.5">map</text>
<text x="25" y="196.5">(Gadgeteer</text>
<text x="36.6" y="196.5">table,</text>
<text x="43.1" y="196.5">CLAUDE.md</text>
<text x="54.9" y="196.5">section</text>
<text x="62.9" y="196.5">3):</text>
<text x="66.7" y="196.5">pin</text>
<text x="70.8" y="196.5">1</text>
<text x="73.2" y="196.5">+3V3,</text>
<text x="80" y="196.5">pin</text>
<text x="84.1" y="196.5">2</text>
<text x="86.5" y="196.5">+5V,</text>
<text x="92.1" y="196.5">pin</text>
<text x="96.2" y="196.5">10</text>
<text x="99.8" y="196.5">GND on</text>
<text x="108.3" y="196.5">every</text>
<text x="114.3" y="196.5">socket.</text>
<text x="122.2" y="196.5">The</text>
<text x="126.6" y="196.5">drive</text>
<text x="132.4" y="196.5">signal</text>
<text x="139.3" y="196.5">is</text>
<text x="142.1" y="196.5">the</text>
<text x="146.2" y="196.5">first</text>
<text x="151.3" y="196.5">signal</text>
<text x="158.2" y="196.5">pin,</text>
<text x="162.9" y="196.5">pin</text>
<text x="166.9" y="196.5">3</text>
<text x="169.3" y="196.5">(never</text>
<text x="176.4" y="196.5">pin</text>
<text x="12.7" y="201.1">2.</text>
<text x="15.7" y="201.1">SIG HIGH</text>
<text x="25.6" y="201.1">=</text>
<text x="28.4" y="201.1">BUZZ.</text>
<text x="35.2" y="201.1">Input</text>
<text x="41.1" y="201.1">OR: D1</text>
<text x="49.2" y="201.1">BAT54C</text>
<text x="57.3" y="201.1">anodes</text>
<text x="65.2" y="201.1">=</text>
<text x="68" y="201.1">Y_P3</text>
<text x="73.7" y="201.1">and</text>
<text x="78.3" y="201.1">SIG_HDR,</text>
<text x="88" y="201.1">cathode</text>
<text x="96.7" y="201.1">=</text>
<text x="99.4" y="201.1">SIG_OR.</text>
<text x="107.8" y="201.1">10k</text>
<text x="112.5" y="201.1">R1</text>
<text x="116.1" y="201.1">holds</text>
<text x="122.4" y="201.1">SIG_OR low</text>
<text x="134.6" y="201.1">(floating,</text>
<text x="144.5" y="201.1">reset,</text>
<text x="151" y="201.1">host</text>
<text x="156.2" y="201.1">unpowered</text>
<text x="167.4" y="201.1">=</text>
<text x="170.2" y="201.1">silent).</text>
<text x="178" y="201.1">R2</text>
<text x="181.7" y="201.1">100R</text>
<text x="187.8" y="201.1">in</text>
<text x="190.7" y="201.1">the</text>
<text x="12.7" y="205.7">3.</text>
<text x="15.7" y="205.7">Driver:</text>
<text x="23" y="205.7">Q1</text>
<text x="26.7" y="205.7">DMN2056U</text>
<text x="38.1" y="205.7">low-side</text>
<text x="47.8" y="205.7">switch.</text>
<text x="55.5" y="205.7">BZ1</text>
<text x="60.4" y="205.7">CMI-1295-0585T</text>
<text x="78.7" y="205.7">is</text>
<text x="81.5" y="205.7">internally</text>
<text x="91.6" y="205.7">driven</text>
<text x="98.5" y="205.7">(30</text>
<text x="102.9" y="205.7">mA</text>
<text x="106.9" y="205.7">typ</text>
<text x="110.9" y="205.7">at</text>
<text x="114" y="205.7">5</text>
<text x="116.3" y="205.7">V):</text>
<text x="120.1" y="205.7">DC level</text>
<text x="129.4" y="205.7">on</text>
<text x="132.9" y="205.7">=</text>
<text x="135.6" y="205.7">continuous</text>
<text x="147.1" y="205.7">tone;</text>
<text x="153" y="205.7">gate</text>
<text x="158.3" y="205.7">it</text>
<text x="160.8" y="205.7">with</text>
<text x="165.8" y="205.7">PWM or</text>
<text x="174.2" y="205.7">firmware</text>
<text x="183.6" y="205.7">for</text>
<text x="187.4" y="205.7">patterns.</text>
<text x="12.7" y="210.3">4.</text>
<text x="12.7" y="214.8">5.</text>
<text x="15.7" y="210.3">5V</text>
<text x="15.7" y="214.8">3-pin</text>
<text x="19.2" y="210.3">source</text>
<text x="22.5" y="214.8">header</text>
<text x="26.6" y="210.3">JP1:</text>
<text x="30.1" y="214.8">J3</text>
<text x="31.8" y="210.3">pad</text>
<text x="33.5" y="214.8">order</text>
<text x="36.5" y="210.3">1</text>
<text x="39.6" y="214.8">is</text>
<text x="41.6" y="210.3">Gadgeteer</text>
<text x="42.4" y="214.8">GND, +5V,</text>
<text x="52.2" y="210.3">+5V</text>
<text x="53.7" y="214.8">SIGNAL (Smoothieboard</text>
<text x="57.3" y="210.3">(J1.2,</text>
<text x="63.9" y="210.3">factory</text>
<text x="71.7" y="210.3">bridged</text>
<text x="77.6" y="214.8">single-output</text>
<text x="79.9" y="210.3">1-2),</text>
<text x="86.5" y="210.3">pad</text>
<text x="91.1" y="210.3">3</text>
<text x="92" y="214.8">pinout).</text>
<text x="93.5" y="210.3">=</text>
<text x="96.3" y="210.3">3-pin</text>
<text x="100.6" y="214.8">Use</text>
<text x="103.1" y="210.3">header</text>
<text x="105.2" y="214.8">ONE input</text>
<text x="110.7" y="210.3">+5V.</text>
<text x="116.1" y="214.8">source:</text>
<text x="116.3" y="210.3">Cut</text>
<text x="120.7" y="210.3">1-2</text>
<text x="124.2" y="214.8">signals</text>
<text x="125.8" y="210.3">and</text>
<text x="130.4" y="210.3">bridge</text>
<text x="132.1" y="214.8">are</text>
<text x="136.3" y="214.8">OR-ed,</text>
<text x="137.5" y="210.3">2-3</text>
<text x="142.7" y="210.3">for</text>
<text x="144.5" y="214.8">5</text>
<text x="146.5" y="210.3">header</text>
<text x="146.9" y="214.8">V rails</text>
<text x="154.1" y="210.3">power.</text>
<text x="154.6" y="214.8">are</text>
<text x="158.8" y="214.8">not</text>
<text x="161.4" y="210.3">Cut</text>
<text x="163" y="214.8">merged</text>
<text x="165.7" y="210.3">both</text>
<text x="171.1" y="210.3">to</text>
<text x="171.1" y="214.8">unless</text>
<text x="174.1" y="210.3">mute</text>
<text x="178.4" y="214.8">JP1</text>
<text x="179.9" y="210.3">/</text>
<text x="182.4" y="210.3">insert</text>
<text x="183" y="214.8">is</text>
<text x="185.8" y="214.8">bridged</text>
<text x="189" y="210.3">an</text>
<text x="192.4" y="210.3">ammeter.</text>
<text x="194" y="214.8">1-2-3.</text>
<text x="202.4" y="210.3">Never</text>
<text x="208.9" y="210.3">bridge</text>
<text x="216" y="210.3">all</text>
<text x="12.7" y="219.4">6.</text>
<text x="15.7" y="219.4">Chain:</text>
<text x="22.8" y="219.4">J2</text>
<text x="26.1" y="219.4">repeats</text>
<text x="34.3" y="219.4">J1</text>
<text x="37.7" y="219.4">pin</text>
<text x="41.7" y="219.4">for</text>
<text x="45.6" y="219.4">pin;</text>
<text x="50.2" y="219.4">only</text>
<text x="55.3" y="219.4">pin</text>
<text x="59.4" y="219.4">3</text>
<text x="61.8" y="219.4">passes</text>
<text x="69.4" y="219.4">through</text>
<text x="77.9" y="219.4">the</text>
<text x="82" y="219.4">cuttable</text>
<text x="90.9" y="219.4">link</text>
<text x="95.5" y="219.4">JP2.</text>
<text x="100.8" y="219.4">No</text>
<text x="104.4" y="219.4">hot-plug</text>
<text x="114.3" y="219.4">claim.</text>
<text x="121.3" y="219.4">Power-off</text>
<text x="132.2" y="219.4">backfeed:</text>
<text x="142.5" y="219.4">BAT54C</text>
<text x="150.7" y="219.4">blocks</text>
<text x="157.9" y="219.4">one</text>
<text x="162.5" y="219.4">input</text>
<text x="168.4" y="219.4">from</text>
<text x="174" y="219.4">driving</text>
<text x="181.6" y="219.4">the</text>
<text x="12.7" y="224">7.</text>
<text x="15.7" y="224">Study</text>
<text x="22.1" y="224">version</text>
<text x="30" y="224">v10:</text>
<text x="35.2" y="224">unqualified,</text>
<text x="47.5" y="224">not</text>
<text x="51.7" y="224">for</text>
<text x="55.5" y="224">fabrication.</text>
<text x="67.6" y="224">CERN-OHL-S-2.0,</text>
<text x="87" y="224">KiCad</text>
<text x="93.7" y="224">only.</text>
</g>
<g font-size="1.4" fill="#006464">
<text x="38.4" y="50.3">+3V3</text>
<text x="39.4" y="52.8">+5V</text>
<text x="160.5" y="50.3">+3V3</text>
<text x="160.5" y="52.8">+5V</text>
<text x="40.5" y="55.3">P3</text>
<text x="40.5" y="57.9">P4</text>
<text x="160.5" y="55.3">P3</text>
<text x="160.5" y="57.9">P4</text>
<text x="40.5" y="60.4">P5</text>
<text x="40.5" y="63">P6</text>
<text x="40.5" y="65.5">P7</text>
<text x="160.5" y="60.4">P5</text>
<text x="160.5" y="63">P6</text>
<text x="160.5" y="65.5">P7</text>
<text x="40.5" y="68">P8</text>
<text x="40.5" y="70.6">P9</text>
<text x="160.5" y="68">P8</text>
<text x="160.5" y="70.6">P9</text>
<text x="39.4" y="73.1">GND</text>
<text x="160.5" y="73.1">GND</text>
<text x="191.2" y="126.5" transform="rotate(-90 191.2 126.5)">+</text>
<text x="39.4" y="137.9">GND</text>
<text x="99.6" y="137.9">A1</text>
<text x="39.4" y="140.4">+5V</text>
<text x="40" y="143">SIG</text>
<text x="99.6" y="143">A2</text>
<text x="102.4" y="140.4">K</text>
<text x="163.1" y="140.4">G</text>
<text x="165.8" y="141.7" transform="rotate(-90 165.8 141.7)">S</text>
<text x="165.8" y="138.9" transform="rotate(-90 165.8 138.9)">D</text>
</g>
<g font-size="1.4" fill="#a90000">
<text x="43.8" y="49.3">1</text>
<text x="43.8" y="51.8">2</text>
<text x="98.5" y="50.5">1</text>
<text x="103.5" y="50.5">2</text>
<text x="158.1" y="49.3">1</text>
<text x="158.1" y="51.8">2</text>
<text x="43.8" y="54.4">3</text>
<text x="43.8" y="56.9">4</text>
<text x="43.8" y="59.4">5</text>
<text x="158.1" y="54.4">3</text>
<text x="158.1" y="56.9">4</text>
<text x="158.1" y="59.4">5</text>
<text x="43.8" y="62">6</text>
<text x="43.8" y="64.5">7</text>
<text x="158.1" y="62">6</text>
<text x="158.1" y="64.5">7</text>
<text x="43.8" y="67.1">8</text>
<text x="43.8" y="69.6">9</text>
<text x="158.1" y="67.1">8</text>
<text x="158.1" y="69.6">9</text>
<text x="43.4" y="72.1">10</text>
<text x="157.7" y="72.1">10</text>
<text x="190.2" y="124.4" transform="rotate(-90 190.2 124.4)">1</text>
<text x="190.2" y="130.8" transform="rotate(-90 190.2 130.8)">2</text>
<text x="249.6" y="126.7">1</text>
<text x="253.7" y="130.1" transform="rotate(-90 253.7 130.1)">2</text>
<text x="257.2" y="126.7">3</text>
<text x="43.8" y="136.9">1</text>
<text x="97.2" y="136.9">1</text>
<text x="164.8" y="136.5" transform="rotate(-90 164.8 136.5)">3</text>
<text x="43.8" y="139.4">2</text>
<text x="43.8" y="142">3</text>
<text x="97.2" y="142">2</text>
<text x="104.8" y="139.4">3</text>
<text x="160.7" y="139.4">1</text>
<text x="164.8" y="144.1" transform="rotate(-90 164.8 144.1)">2</text>
</g>
</svg>
